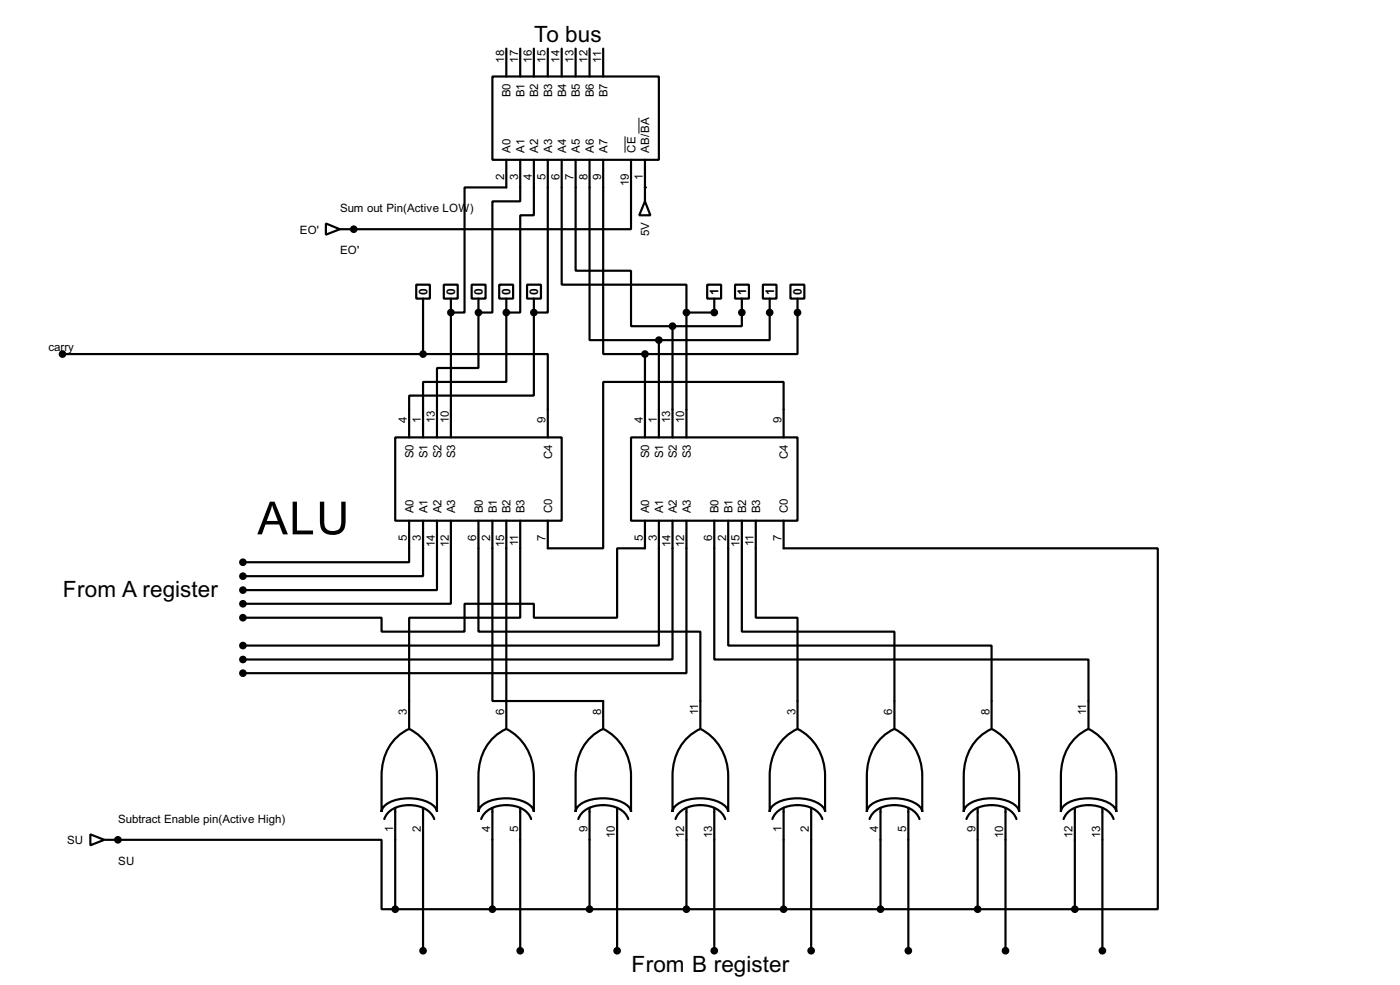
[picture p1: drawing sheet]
<svg xmlns="http://www.w3.org/2000/svg" width="256mm" height="180mm" viewBox="0 0 256 180" stroke-linecap="round" stroke-linejoin="round" font-family="sans-serif">
<g fill="none" stroke="#000" stroke-width=".4">
<path d="M90.2 14h30.5v15.3h-30.5zM92.8 8.9v5.1M95.3 8.9v5.1M97.8 8.9v5.1M100.4 8.9v5.1M102.9 8.9v5.1M105.5 8.9v5.1M108 8.9v5.1M110.5 8.9v5.1M92.8 29.3v5h-7.7v22.9h-2.5M95.3 29.3v7.6h-5.1v20.3h-2.5M97.8 29.3v10.1h-2.5v17.8h-2.5"/>
<path d="M100.4 29.3v27.9h-2.6M102.9 29.3v22.8h22.9v5.1M105.5 29.3v20.3h10.1v10.1h7.6M108 29.3v33h12.7M110.5 29.3v35.5h7.7M115.6 29.3v12.7h-53.3M118.2 36.9l1 2.5h-2.1zM118.2 29.3v7.6M59.7 40.9l2.6 1.1-2.6 1zM76.3 52.1h2.5v2.6h-2.5zM77.5 54.7v10.1M81.3 52.1h2.6v2.6h-2.6z"/>
<path d="M82.6 54.7v25.4M86.4 52.1h2.6v2.6h-2.6zM87.7 57.2v10.2h-7.6v12.7M87.7 54.7v2.5M91.5 52.1h2.5v2.6h-2.5zM92.8 57.2v12.7h-15.3v10.2M92.8 54.7v2.5M96.6 52.1h2.5v2.6h-2.5zM97.8 57.2v15.2h-22.8v7.7M97.8 54.7v2.5M123.2 59.7v20.4M125.8 57.2v22.9"/>
<path d="M129.6 52.1h2.5v2.6h-2.5zM130.9 54.7v2.5h-5.1M134.7 52.1h2.5v2.6h-2.5zM135.9 54.7v5h-12.7M139.8 52.1h2.5v2.6h-2.5zM141 54.7v7.6h-20.3M144.8 52.1h2.6v2.6h-2.6zM146.1 54.7v10.1h-27.9M11.5 64.8h66M77.5 64.8h22.9v15.3M118.2 64.8v15.3M120.7 62.3v17.8"/>
<path d="M72.4 80.1h30.5v15.2h-30.5zM75 95.3v7.6h-30.5M77.5 95.3v10.2h-33M80.1 95.3v12.7h-35.6M82.6 95.3v15.2h-38.1M87.7 95.3v20.3h40.6v17.8M90.2 95.3v33h20.3v5.1M92.8 95.3v38.1M95.3 95.3v17.8h-20.3v20.3M115.6 80.1h30.5v15.2h-30.5zM118.2 95.3v5.1h-5.1v12.7h-15.3v-2.6h-12.7v5.1h-15.2v-2.5h-25.4M120.7 95.3v22.9h-76.2"/>
<path d="M123.2 95.3v25.4h-78.7M125.8 95.3v27.9h-81.3M130.9 95.3v25.4h68.5v12.7M133.4 95.3v22.9h48.3v15.2M135.9 95.3v20.3h28v17.8M138.5 95.3v17.8h7.6v20.3M143.6 95.3v5.1h68.5v66h-15.2M143.6 80.1v-10.2h-33.1v30.5h-10.1v-5.1M72.6 135l1.5-1.1 .9-.5a9.5 9.5 0 0 1 5.1 8.6v6.6a2.27 2.27 0 0 0-1.5-1.7 8.5 8.5 0 0 0-7.9 .4l-.7 .8-.1 .5v-6.6a9.6 9.6 0 0 1 2.7-7zM90.4 135l1.5-1.1 .9-.5a9.4 9.4 0 0 1 5 8.6v6.6a2.26 2.26 0 0 0-1.5-1.7 8.5 8.5 0 0 0-7.8 .4l-.8 .8v.5v-6.6a9.6 9.6 0 0 1 2.7-7zM108.1 135l1.5-1.1 .9-.5a9.5 9.5 0 0 1 5.1 8.6v6.6a2.27 2.27 0 0 0-1.5-1.7 8.5 8.5 0 0 0-7.9 .4l-.7 .8v.5v-6.6a9.6 9.6 0 0 1 2.6-7zM125.9 135l1.5-1.1 .9-.5a9.5 9.5 0 0 1 5.1 8.6v6.6a2.27 2.27 0 0 0-1.5-1.7 8.6 8.6 0 0 0-7.9 .4l-.7 .8-.1 .5v-6.6a9.6 9.6 0 0 1 2.7-7z"/>
<path d="M143.7 135l1.5-1.1 .9-.5a9.4 9.4 0 0 1 5.1 8.6v6.6a2.27 2.27 0 0 0-1.5-1.7 8.5 8.5 0 0 0-7.9 .4l-.7 .8-.1 .5v-6.6a9.6 9.6 0 0 1 2.7-7zM161.5 135l1.5-1.1 .9-.5a9.5 9.5 0 0 1 5.1 8.6v6.6a2.27 2.27 0 0 0-1.5-1.7 8.5 8.5 0 0 0-7.9 .4l-.7 .8-.1 .5v-6.6a9.6 9.6 0 0 1 2.7-7zM179.3 135l1.5-1.1 .9-.5a9.4 9.4 0 0 1 5 8.6v6.6a2.26 2.26 0 0 0-1.5-1.7 8.5 8.5 0 0 0-7.8 .4l-.8 .8v.5v-6.6a9.6 9.6 0 0 1 2.7-7zM197 135l1.5-1.1 .9-.5a9.5 9.5 0 0 1 5.1 8.6v6.6a2.27 2.27 0 0 0-1.5-1.7 8.5 8.5 0 0 0-7.9 .4l-.7 .8v.5v-6.6a9.6 9.6 0 0 1 2.6-7zM16.6 152.7l2.5 1-2.5 1zM19.1 153.7h50.8v12.7h2.5M70.4 149.9a4.4 4.4 0 0 1 4.6-2.5 4.6 4.6 0 0 1 4.6 2.5M72.4 147.9v18.5M77.5 147.9v26.1M88.2 149.9a4.6 4.6 0 0 1 4.6-2.5 4.4 4.4 0 0 1 4.5 2.5M90.2 147.9v18.5M95.3 147.9v26.1"/>
<path d="M106 149.9a4.5 4.5 0 0 1 4.5-2.5 4.5 4.5 0 0 1 4.6 2.5M108 147.9v18.5M113.1 147.9v26.1M123.8 149.9a4.4 4.4 0 0 1 4.5-2.5 4.4 4.4 0 0 1 4.6 2.5M125.8 147.9v18.5M130.9 147.9v26.1M141.5 149.9a4.5 4.5 0 0 1 4.6-2.5 4.5 4.5 0 0 1 4.6 2.5M143.6 147.9v18.5M148.6 147.9v26.1M159.3 149.9a4.4 4.4 0 0 1 4.6-2.5 4.6 4.6 0 0 1 4.6 2.5M161.3 147.9v18.5M166.4 147.9v26.1"/>
<path d="M177.1 149.9a4.6 4.6 0 0 1 4.6-2.5 4.4 4.4 0 0 1 4.5 2.5M179.1 147.9v18.5M184.2 147.9v26.1M194.9 149.9a4.5 4.5 0 0 1 4.5-2.5 4.5 4.5 0 0 1 4.6 2.5M196.9 147.9v18.5M202 147.9v26.1M72.4 166.4h124.5"/>
</g>
<g fill="#000">
<circle cx="118.2" cy="34.3" r=".2"/>
<circle cx="64.8" cy="42" r=".2"/>
<circle cx="82.6" cy="57.2" r=".2"/>
<circle cx="87.7" cy="57.2" r=".2"/>
<circle cx="92.8" cy="57.2" r=".2"/>
<circle cx="97.8" cy="57.2" r=".2"/>
<circle cx="130.9" cy="57.2" r=".2"/>
<circle cx="135.9" cy="57.2" r=".2"/>
<circle cx="141" cy="57.2" r=".2"/>
<circle cx="146.1" cy="57.2" r=".2"/>
<circle cx="21.6" cy="153.7" r=".2"/>
</g>
<g fill="#000" stroke="#000" stroke-width=".4">
<circle cx="64.8" cy="42" r=".5"/>
<circle cx="82.6" cy="57.2" r=".5"/>
<circle cx="87.6" cy="57.2" r=".5"/>
<circle cx="92.7" cy="57.2" r=".5"/>
<circle cx="97.8" cy="57.2" r=".5"/>
<circle cx="123.2" cy="59.7" r=".5"/>
<circle cx="125.7" cy="57.2" r=".5"/>
<circle cx="130.8" cy="57.2" r=".5"/>
<circle cx="135.9" cy="57.2" r=".5"/>
<circle cx="141" cy="57.2" r=".5"/>
<circle cx="146.1" cy="57.2" r=".5"/>
<circle cx="11.4" cy="64.8" r=".5"/>
<circle cx="77.5" cy="64.8" r=".5"/>
<circle cx="118.1" cy="64.8" r=".5"/>
<circle cx="120.7" cy="62.3" r=".5"/>
<circle cx="44.5" cy="102.9" r=".5"/>
<circle cx="44.5" cy="118.2" r=".5"/>
<circle cx="44.5" cy="110.5" r=".5"/>
<circle cx="44.5" cy="108" r=".5"/>
<circle cx="44.5" cy="113.1" r=".5"/>
<circle cx="44.5" cy="105.5" r=".5"/>
<circle cx="44.5" cy="120.7" r=".5"/>
<circle cx="44.5" cy="123.2" r=".5"/>
<circle cx="21.6" cy="153.7" r=".5"/>
<circle cx="72.4" cy="166.4" r=".5"/>
<circle cx="77.5" cy="174" r=".5"/>
<circle cx="90.2" cy="166.4" r=".5"/>
<circle cx="95.3" cy="174" r=".5"/>
<circle cx="108" cy="166.4" r=".5"/>
<circle cx="113" cy="174" r=".5"/>
<circle cx="125.7" cy="166.4" r=".5"/>
<circle cx="130.8" cy="174" r=".5"/>
<circle cx="143.5" cy="166.4" r=".5"/>
<circle cx="148.6" cy="174" r=".5"/>
<circle cx="161.3" cy="166.4" r=".5"/>
<circle cx="166.4" cy="174" r=".5"/>
<circle cx="179.1" cy="166.4" r=".5"/>
<circle cx="184.2" cy="174" r=".5"/>
<circle cx="196.9" cy="166.4" r=".5"/>
<circle cx="201.9" cy="174" r=".5"/>
</g>
<path d="M114.5 25v3M117.1 21.5v2.9" fill="none" stroke="#000" stroke-width=".18"/>
<text font-size="9.4" x="47.1" y="97.8">ALU</text>
<g font-size="4.6">
<text x="97.9" y="7.6">To bus</text>
<text x="11.5" y="109.3">From A register</text>
<text x="115.7" y="177.8">From B register</text>
</g>
<g font-size="2.5">
<text x="78.3" y="54" transform="rotate(-90 78.3 54)">0</text>
<text x="83.4" y="54" transform="rotate(-90 83.4 54)">0</text>
<text x="88.5" y="54" transform="rotate(-90 88.5 54)">0</text>
<text x="93.6" y="54" transform="rotate(-90 93.6 54)">0</text>
<text x="98.6" y="54" transform="rotate(-90 98.6 54)">0</text>
<text x="131.7" y="54" transform="rotate(-90 131.7 54)">1</text>
<text x="136.7" y="54" transform="rotate(-90 136.7 54)">1</text>
<text x="141.8" y="53.9" transform="rotate(-90 141.8 53.9)">1</text>
<text x="146.9" y="54" transform="rotate(-90 146.9 54)">0</text>
</g>
<g font-size="2.4">
<text x="92.4" y="11.5" transform="rotate(-90 92.4 11.5)">18</text>
<text x="94.9" y="11.5" transform="rotate(-90 94.9 11.5)">17</text>
<text x="97.4" y="11.5" transform="rotate(-90 97.4 11.5)">16</text>
<text x="100" y="11.5" transform="rotate(-90 100 11.5)">15</text>
<text x="102.5" y="11.5" transform="rotate(-90 102.5 11.5)">14</text>
<text x="105.1" y="11.5" transform="rotate(-90 105.1 11.5)">13</text>
<text x="107.6" y="11.4" transform="rotate(-90 107.6 11.4)">12</text>
<text x="110.1" y="11.5" transform="rotate(-90 110.1 11.5)">11</text>
<text x="93.6" y="17.8" transform="rotate(-90 93.6 17.8)">B0</text>
<text x="96.1" y="17.8" transform="rotate(-90 96.1 17.8)">B1</text>
<text x="98.6" y="17.8" transform="rotate(-90 98.6 17.8)">B2</text>
<text x="101.2" y="17.8" transform="rotate(-90 101.2 17.8)">B3</text>
<text x="103.7" y="17.8" transform="rotate(-90 103.7 17.8)">B4</text>
<text x="106.3" y="17.8" transform="rotate(-90 106.3 17.8)">B5</text>
<text x="108.8" y="17.8" transform="rotate(-90 108.8 17.8)">B6</text>
<text x="111.3" y="17.8" transform="rotate(-90 111.3 17.8)">B7</text>
<text x="93.5" y="27.9" transform="rotate(-90 93.5 27.9)">A0</text>
<text x="96.1" y="27.9" transform="rotate(-90 96.1 27.9)">A1</text>
<text x="98.6" y="27.9" transform="rotate(-90 98.6 27.9)">A2</text>
<text x="101.2" y="27.9" transform="rotate(-90 101.2 27.9)">A3</text>
<text x="103.7" y="27.9" transform="rotate(-90 103.7 27.9)">A4</text>
<text x="106.3" y="27.9" transform="rotate(-90 106.3 27.9)">A5</text>
<text x="108.8" y="27.9" transform="rotate(-90 108.8 27.9)">A6</text>
<text x="111.3" y="27.9" transform="rotate(-90 111.3 27.9)">A7</text>
<text x="116.4" y="27.9" transform="rotate(-90 116.4 27.9)">CE</text>
<text x="118.9" y="27.9" transform="rotate(-90 118.9 27.9)">AB/BA</text>
<text x="92.4" y="33" transform="rotate(-90 92.4 33)">2</text>
<text x="94.9" y="33" transform="rotate(-90 94.9 33)">3</text>
<text x="97.4" y="33" transform="rotate(-90 97.4 33)">4</text>
<text x="100" y="33" transform="rotate(-90 100 33)">5</text>
<text x="102.5" y="33" transform="rotate(-90 102.5 33)">6</text>
<text x="105.1" y="33" transform="rotate(-90 105.1 33)">7</text>
<text x="107.6" y="32.9" transform="rotate(-90 107.6 32.9)">8</text>
<text x="110.1" y="33" transform="rotate(-90 110.1 33)">9</text>
<text x="115.2" y="34.1" transform="rotate(-90 115.2 34.1)">19</text>
<text x="117.8" y="33" transform="rotate(-90 117.8 33)">1</text>
<text x="62.3" y="38.8">Sum out Pin(Active LOW)</text>
<text x="54.9" y="42.7">EO'</text>
<text x="62.3" y="46.5">EO'</text>
<text x="119" y="43.2" transform="rotate(-90 119 43.2)">5V</text>
<text x="8.9" y="64.2">carry</text>
<text x="74.6" y="77.5" transform="rotate(-90 74.6 77.5)">4</text>
<text x="77.1" y="77.5" transform="rotate(-90 77.1 77.5)">1</text>
<text x="79.6" y="77.5" transform="rotate(-90 79.6 77.5)">13</text>
<text x="82.2" y="77.5" transform="rotate(-90 82.2 77.5)">10</text>
<text x="100" y="77.5" transform="rotate(-90 100 77.5)">9</text>
<text x="117.8" y="77.5" transform="rotate(-90 117.8 77.5)">4</text>
<text x="120.3" y="77.5" transform="rotate(-90 120.3 77.5)">1</text>
<text x="122.8" y="77.5" transform="rotate(-90 122.8 77.5)">13</text>
<text x="125.4" y="77.5" transform="rotate(-90 125.4 77.5)">10</text>
<text x="143.2" y="77.5" transform="rotate(-90 143.2 77.5)">9</text>
<text x="75.8" y="83.9" transform="rotate(-90 75.8 83.9)">S0</text>
<text x="78.3" y="83.9" transform="rotate(-90 78.3 83.9)">S1</text>
<text x="80.9" y="83.9" transform="rotate(-90 80.9 83.9)">S2</text>
<text x="83.4" y="83.9" transform="rotate(-90 83.4 83.9)">S3</text>
<text x="101.2" y="84" transform="rotate(-90 101.2 84)">C4</text>
<text x="119" y="83.9" transform="rotate(-90 119 83.9)">S0</text>
<text x="121.5" y="83.9" transform="rotate(-90 121.5 83.9)">S1</text>
<text x="124" y="83.9" transform="rotate(-90 124 83.9)">S2</text>
<text x="126.6" y="83.9" transform="rotate(-90 126.6 83.9)">S3</text>
<text x="144.4" y="84" transform="rotate(-90 144.4 84)">C4</text>
<text x="75.8" y="94" transform="rotate(-90 75.8 94)">A0</text>
<text x="78.3" y="94" transform="rotate(-90 78.3 94)">A1</text>
<text x="80.9" y="94" transform="rotate(-90 80.9 94)">A2</text>
<text x="83.4" y="94" transform="rotate(-90 83.4 94)">A3</text>
<text x="88.5" y="94" transform="rotate(-90 88.5 94)">B0</text>
<text x="91" y="94" transform="rotate(-90 91 94)">B1</text>
<text x="93.5" y="94" transform="rotate(-90 93.5 94)">B2</text>
<text x="96.1" y="94" transform="rotate(-90 96.1 94)">B3</text>
<text x="101.2" y="94" transform="rotate(-90 101.2 94)">C0</text>
<text x="118.9" y="94" transform="rotate(-90 118.9 94)">A0</text>
<text x="121.5" y="94" transform="rotate(-90 121.5 94)">A1</text>
<text x="124" y="94" transform="rotate(-90 124 94)">A2</text>
<text x="126.6" y="94" transform="rotate(-90 126.6 94)">A3</text>
<text x="131.6" y="94" transform="rotate(-90 131.6 94)">B0</text>
<text x="134.2" y="94" transform="rotate(-90 134.2 94)">B1</text>
<text x="136.7" y="94" transform="rotate(-90 136.7 94)">B2</text>
<text x="139.3" y="94" transform="rotate(-90 139.3 94)">B3</text>
<text x="144.3" y="94" transform="rotate(-90 144.3 94)">C0</text>
<text x="74.5" y="99" transform="rotate(-90 74.5 99)">5</text>
<text x="77.1" y="99" transform="rotate(-90 77.1 99)">3</text>
<text x="79.7" y="100.1" transform="rotate(-90 79.7 100.1)">14</text>
<text x="82.2" y="100.1" transform="rotate(-90 82.2 100.1)">12</text>
<text x="87.2" y="99" transform="rotate(-90 87.2 99)">6</text>
<text x="89.8" y="98.9" transform="rotate(-90 89.8 98.9)">2</text>
<text x="92.4" y="100.1" transform="rotate(-90 92.4 100.1)">15</text>
<text x="94.9" y="100" transform="rotate(-90 94.9 100)">11</text>
<text x="100" y="99" transform="rotate(-90 100 99)">7</text>
<text x="117.8" y="99" transform="rotate(-90 117.8 99)">5</text>
<text x="120.3" y="99" transform="rotate(-90 120.3 99)">3</text>
<text x="122.8" y="100.1" transform="rotate(-90 122.8 100.1)">14</text>
<text x="125.4" y="100.1" transform="rotate(-90 125.4 100.1)">12</text>
<text x="130.5" y="99" transform="rotate(-90 130.5 99)">6</text>
<text x="133" y="99" transform="rotate(-90 133 99)">2</text>
<text x="135.5" y="100.1" transform="rotate(-90 135.5 100.1)">15</text>
<text x="138.1" y="100" transform="rotate(-90 138.1 100)">11</text>
<text x="143.2" y="99" transform="rotate(-90 143.2 99)">7</text>
<text x="74.5" y="130.9" transform="rotate(-90 74.5 130.9)">3</text>
<text x="92.4" y="130.9" transform="rotate(-90 92.4 130.9)">6</text>
<text x="110.1" y="130.9" transform="rotate(-90 110.1 130.9)">8</text>
<text x="127.9" y="130.9" transform="rotate(-90 127.9 130.9)">11</text>
<text x="145.7" y="130.9" transform="rotate(-90 145.7 130.9)">3</text>
<text x="163.5" y="130.9" transform="rotate(-90 163.5 130.9)">6</text>
<text x="181.3" y="130.9" transform="rotate(-90 181.3 130.9)">8</text>
<text x="199" y="130.9" transform="rotate(-90 199 130.9)">11</text>
<text x="12.3" y="154.5">SU</text>
<text x="21.6" y="150.6">Subtract Enable pin(Active High)</text>
<text x="72" y="152.3" transform="rotate(-90 72 152.3)">1</text>
<text x="77.1" y="152.3" transform="rotate(-90 77.1 152.3)">2</text>
<text x="89.8" y="152.3" transform="rotate(-90 89.8 152.3)">4</text>
<text x="94.9" y="152.3" transform="rotate(-90 94.9 152.3)">5</text>
<text x="107.6" y="152.3" transform="rotate(-90 107.6 152.3)">9</text>
<text x="112.7" y="153.5" transform="rotate(-90 112.7 153.5)">10</text>
<text x="125.4" y="153.5" transform="rotate(-90 125.4 153.5)">12</text>
<text x="130.5" y="153.5" transform="rotate(-90 130.5 153.5)">13</text>
<text x="143.2" y="152.3" transform="rotate(-90 143.2 152.3)">1</text>
<text x="148.2" y="152.3" transform="rotate(-90 148.2 152.3)">2</text>
<text x="160.9" y="152.3" transform="rotate(-90 160.9 152.3)">4</text>
<text x="166" y="152.3" transform="rotate(-90 166 152.3)">5</text>
<text x="178.7" y="152.3" transform="rotate(-90 178.7 152.3)">9</text>
<text x="183.8" y="153.5" transform="rotate(-90 183.8 153.5)">10</text>
<text x="196.5" y="153.5" transform="rotate(-90 196.5 153.5)">12</text>
<text x="201.6" y="153.5" transform="rotate(-90 201.6 153.5)">13</text>
<text x="21.6" y="158.3">SU</text>
</g>
</svg>
